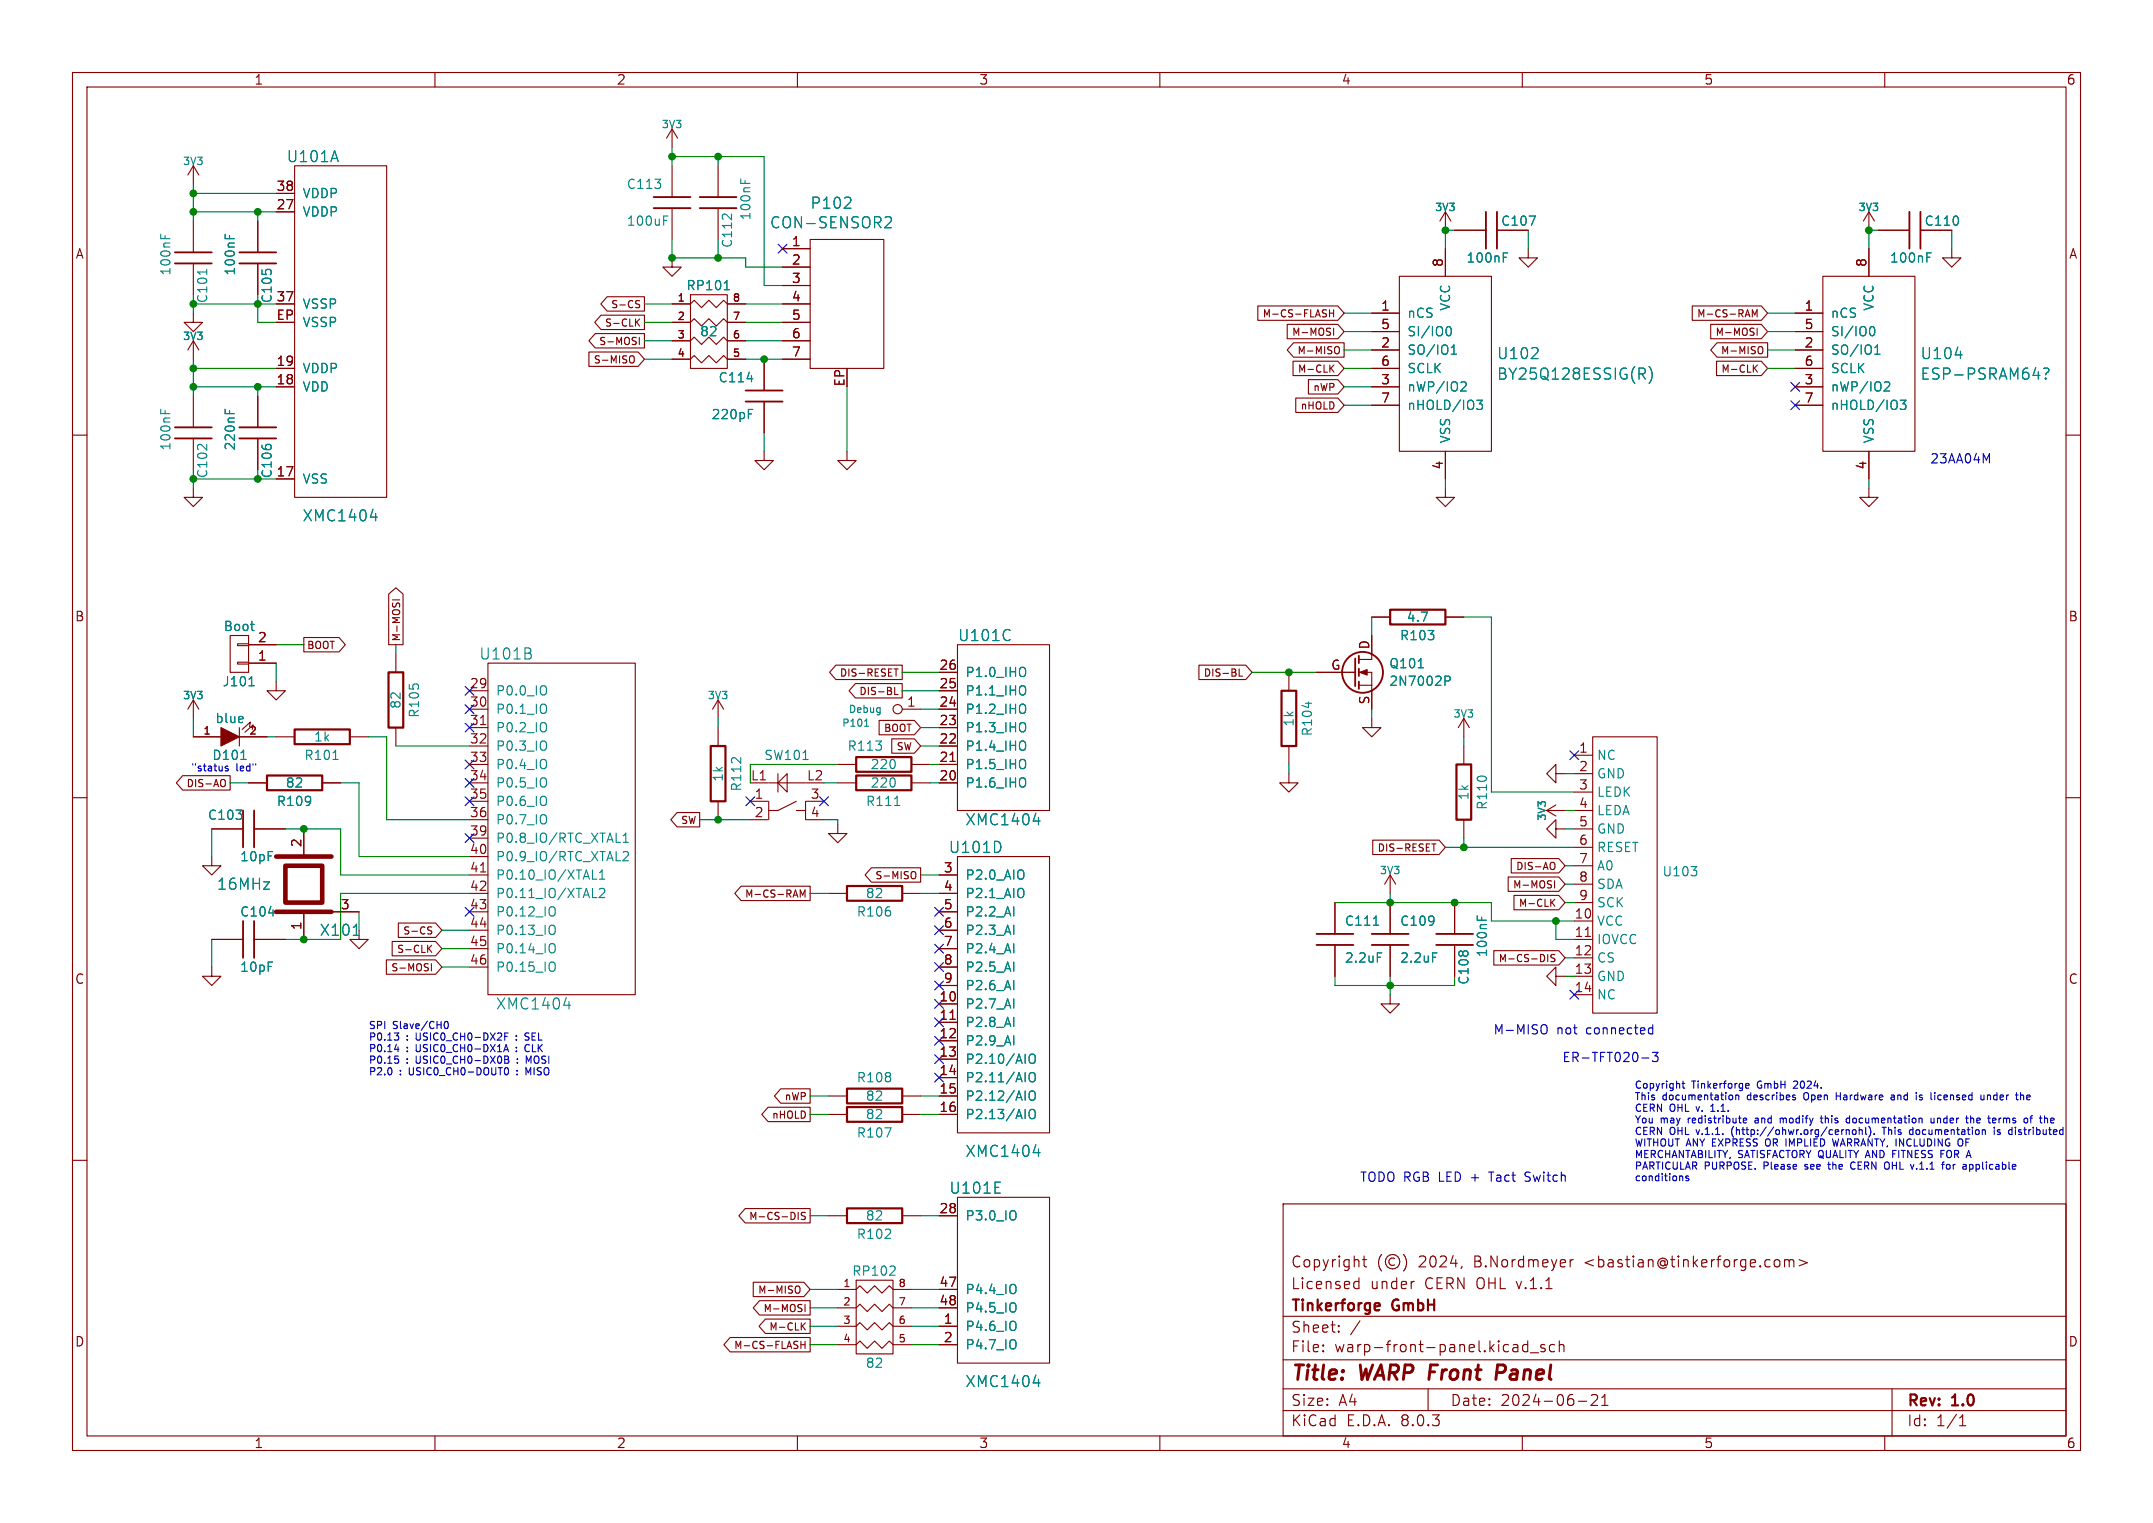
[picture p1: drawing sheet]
<svg xmlns="http://www.w3.org/2000/svg" width="297mm" height="210mm" viewBox="0 0 297 210" stroke-linecap="round" stroke-linejoin="round" font-family="sans-serif">
<g fill="none" stroke="#840000" stroke-width=".15">
<path d="M10 10h277v190h-277zM12 12h273v186h-273zM60 10v2M92.7 17.8v2.5M92.7 17.8l.8 1.3M92.7 17.8l-.8 1.3M110 10v2M160 10v2M210 10v2M260 10v2M26.7 22.9v2.5M26.7 30.5v4.3"/>
<path d="M26.7 36.3v4.3M26.7 22.9l.7 1.2M26.7 22.9l-.8 1.2M35.6 30.5v4.3M35.6 36.3v4.3M38.1 29.2h2.5M38.1 26.7h2.5M40.6 22.9h12.7v45.7h-12.7zM92.7 35.6v1.2h-1.3l1.3 1.3 1.3-1.3h-1.3M92.7 22.9v4.3M92.7 28.7v4.3M99.1 22.9v4.3"/>
<path d="M99.1 28.7v4.3M107.9 34.3h3.9M107.9 36.8h3.9M107.9 39.4h3.9M111.8 33h10.1v17.8h-10.1zM193 38.1h12.7v24.1h-12.7zM199.4 29.2v2.6M199.4 34.3v3.8M199.4 29.2l.8 1.3M199.4 29.2l-.8 1.3M200.7 31.8h4.3M206.5 31.8h4.3"/>
<path d="M210.8 34.3v1.3h1.3l-1.3 1.2-1.3-1.2h1.3M251.5 38.1h12.7v24.1h-12.7zM257.8 29.2l.8 1.3M257.8 29.2v2.6M257.8 34.3v3.8M257.8 29.2l-.8 1.3M259.1 31.8h4.3M264.9 31.8h4.3M269.2 34.3v1.3h1.3l-1.3 1.2-1.2-1.2h1.2M10 60h2M26.7 43.2v1.3h1.2l-1.2 1.2-1.3-1.2h1.3M26.7 47v2.5"/>
<path d="M26.7 54.6v4.3M26.7 47l.7 1.3M26.7 47l-.8 1.3M35.6 54.6v4.3M38.1 53.3h2.5M38.1 50.8h2.5M38.1 41.9h2.5M81.2 48.5h6.8l.9 1-.9 1h-6.8zM82.1 46h6.8v2h-6.8l-.9-1zM82.9 43.5h6v1.9h-6l-.9-.9zM83.8 40.9h5.1v2h-5.1l-.9-1zM87.1 49.1a.33 .33 0 0 1 .4 .3v.3a.33 .33 0 0 1-.4 .4"/>
<path d="M87.8 44.4l.4 .6M87.9 41.9l.2 .1 .1 .2-.1 .2h-.3M87.9 41.4l.3 .1M88.2 46.5v1M88.2 44l-.5 .5M92.7 49.5h2.5l.6-.5 1 1 1-1 1 1 1-1 .5 .5h2.6M92.7 47h2.5l.6-.5 1 1 1-1 1 1 1-1 .5 .5h2.6M92.7 44.5h2.5l.6-.6 1 1.1 1-1.1 1 1.1 1-1.1 .5 .6h2.6M92.7 41.9h2.5l.6-.5 1 1 1-1 1 1 1-1 .5 .5h2.6M95.2 40.6h5.1v10.2h-5.1zM105.4 49.5v4.3M105.4 55.4v4.3"/>
<path d="M107.9 41.9h3.9M107.9 44.5h3.9M107.9 47h3.9M107.9 49.5h3.9M173.5 42.2h11.1l.8 1-.8 1h-11.1zM177.6 44.7h7l.8 1-.8 1h-7zM178.4 49.8h6.2l.8 1-.8 1h-6.2zM178.4 47.3h7v2h-7l-.8-1zM178.7 54.9h5.9l.8 1-.8 1h-5.9zM180.5 52.3h4.1l.8 1-.8 1h-4.1zM182.8 43.2l.2 .2-.2 .3M182.8 42.7l.2 .1"/>
<path d="M183.4 43.2h.6M183.4 42.7v1M183.6 50.8l.4 .5M184 42.7v1M184 45.3v.9M184 50.3l-.5 .6M184.3 47.8a.33 .33 0 0 1 .5 .3v.4a.33 .33 0 0 1-.5 .3M189.2 53.3h3.8M189.2 50.8h3.8M189.2 43.2h3.8M189.2 48.3h3.8M189.2 45.7h3.8"/>
<path d="M189.2 55.9h3.8M233.4 42.2h9.6l.8 1-.8 1h-9.6zM236 44.7h7l.8 1-.8 1h-7zM236.8 49.8h6.2l.8 1-.8 1h-6.2zM236.9 47.3h6.9v2h-6.9l-.9-1zM241.7 43.7v-1l.4 .7 .3-.7v1M242 50.8l.4 .5M242.4 45.3v.9M242.4 50.3l-.5 .6M242.8 47.8a.33 .33 0 0 1 .4 .3v.4a.33 .33 0 0 1-.4 .3M247.6 53.3h3.9M247.6 50.8h3.9"/>
<path d="M247.6 43.2h3.9M247.6 48.3h3.9M247.6 45.7h3.9M247.6 55.9h3.9M285 60h2M26.7 67.3v1.3h1.2l-1.2 1.3-1.3-1.3h1.3M26.7 60.5v4.3M35.6 60.5v4.3M38.1 66h2.5M105.4 62.2v1.3h-1.3l1.3 1.3 1.3-1.3h-1.3M116.8 62.2v1.3h-1.2l1.2 1.3 1.3-1.3h-1.3M199.4 67.3v1.3h1.3l-1.3 1.3-1.3-1.3h1.3"/>
<path d="M199.4 62.2v3.8M257.8 67.3v1.3h1.3l-1.3 1.3-1.3-1.3h1.3M257.8 62.2v3.8M26.7 96.5l.7 1.3M26.7 96.5v2.6M26.7 96.5l-.8 1.3M31.7 87.6h2.6v5.1h-2.6zM32.8 88.8h1.5v.2h-1.5zM32.8 91.3h1.5v.3h-1.5zM34.3 91.4h3.8M34.3 88.9h3.8M38.1 94v1.3h-1.3l1.3 1.2 1.3-1.2h-1.3"/>
<path d="M41.9 87.9h4.9l.8 1-.8 1h-4.9zM53.6 81.9l1-.9 1 .9v7h-2zM54.1 82.7h1M54.6 90.2v2.5M64.8 97.8h2.5M64.8 95.3h2.5M66.3 99.9h.7M67.3 91.4h20.3v45.8h-20.3zM99.1 96.5v2.6M99.1 96.5l.7 1.3M99.1 96.5l-.8 1.3M115.3 91.7h9.2v2h-9.2l-.9-1z"/>
<path d="M118 94.3h6.5v1.9h-6.5l-.9-.9zM121.3 99.3h4.8l.9 1-.9 1h-4.8zM123.3 92.2h.6M123.4 94.8v1h.5M123.6 92.2v1M124.5 97.8h2.5M129.5 97.8h2.6M129.5 95.3h2.6M129.5 92.7h2.6M132.1 88.9h12.7v22.9h-12.7zM165.4 91.7h6.5l.8 1-.8 1h-6.5zM170.9 92.2v1h.5"/>
<path d="M177.8 92.7v2.6M181.6 92.7h5.3M187.5 92.7h1.7v5.1M187.5 94.5h1.7M189.2 99.1v1.2h1.3l-1.3 1.3-1.2-1.3h1.2M189.2 87.6v3.3h-1.7M189.2 85.1h2.6M199.4 85.1h2.5M201.9 99.1v2.5M201.9 99.1l.8 1.2M201.9 99.1l-.7 1.2M10 110h2"/>
<path d="M25.2 107h6.5v1.9h-6.5l-.9-.9zM26.7 101.6h3.8M29.2 118.1v1.3h1.3l-1.3 1.3-1.3-1.3h1.3M29.2 114.3h4.3M30.7 107.5a.33 .33 0 0 1 .4 .3v.3a.33 .33 0 0 1-.4 .4M33 100.3v2.6M33 101.6h3.8M34.3 108h2.5M34.4 100.2l.1-.6-1.1 1M34.8 100.6l.1-.7-1.1 1.1M35.1 114.3h4.3M38.1 101.6h2.5"/>
<path d="M41.9 114.3v3.8M44.4 108h2.6M48.3 101.6h2.5M54.6 100.3v2.6M64.8 108h2.5M64.8 105.4h2.5M64.8 102.9h2.5M64.8 100.3h2.5M64.8 110.5h2.5M64.8 113h2.5M64.8 115.6h2.5M64.8 118.1h2.5"/>
<path d="M93.4 112h3.1v2h-3.1l-.9-1zM99.1 100.3v2.6M99.1 110.5v2.5M103.5 108h2.4M103.5 110.5h2.4M103.5 113h2.4M106 108h5.1M106 110.5v2.5M107.3 108l1.3-1.3v2.5zM107.3 106.7v2.5M109.9 110.5l-2.6 1.3h-1.3M109.9 111.8h1.2"/>
<path d="M111.1 110.5v2.5M111.2 110.5h2.5M111.2 113h2.5M115.6 113.7v1.2h-1.3l1.3 1.3 1.2-1.3h-1.2M115.6 108h2.5M115.6 105.4h2.5M120.2 119.7h6.8v1.9h-6.8l-.9-.9zM123 101.9h3.1l.9 1-.9 1h-3.1zM125.7 108h2.6M125.7 105.4h2.6M129.5 108h2.6M129.5 105.4h2.6"/>
<path d="M129.5 102.9h2.6M129.5 100.3h2.6M131.1 105h.7M132.1 118.1h12.7v38.1h-12.7zM177.8 106.7v1.3h1.3l-1.3 1.2-1.3-1.2h1.3M177.8 102.9v2.5M189.4 115.8h9.1l.9 1-.9 1h-9.1zM197.5 116.4h.6M197.8 116.4v1M201.9 102.9v2.5M201.9 113v2.6M208.5 118.4h6.5l.9 1-.9 1h-6.5z"/>
<path d="M213.4 111.8h2.5M213.4 111.8l1.2 .7M214.1 118.9a.33 .33 0 0 1 .4 .3v.4a.33 .33 0 0 1-.4 .3M214.6 114.3v-1.3l-1.2 1.3 1.2 1.3v-1.3h1.3M214.6 106.7v-1.3l-1.2 1.3 1.2 1.3v-1.3h1.3M214.6 111l-1.2 .8M217.2 114.3h2.5M217.2 111.8h2.5M217.2 104.1h2.5M217.2 106.7h2.5M217.2 109.2h2.5M217.2 116.8h2.5"/>
<path d="M217.2 119.4h2.5M219.7 101.6h8.9v38.1h-8.9zM285 110h2M29.2 133.4v1.2h1.3l-1.3 1.3-1.3-1.3h1.3M29.2 129.5h4.3M35.1 129.5h4.3M41.9 125.7v3.8M45.7 125.7h3.8M49.5 128.3v1.2h1.3l-1.3 1.3-1.2-1.3h1.2M53.3 132.4h6.8l.9 1-.9 .9h-6.8zM54.1 129.8h6l.9 1-.9 1h-6zM54.9 127.3h5.2l.9 1-.9 1h-5.2z"/>
<path d="M59.1 130.8l.5 .5M59.2 128.3l.3 .1 .1 .2-.2 .2h-.3M59.2 127.8h.4M59.5 132.9v1M59.6 130.3l-.6 .6M64.8 120.7h2.5M64.8 123.2h2.5M64.8 125.7h2.5M64.8 128.3h2.5M64.8 130.8h2.5M64.8 133.4h2.5M66.3 120.2h.7"/>
<path d="M102.2 122.2h9.6v2h-9.6l-.8-1zM110.4 123.7v-1l.3 .7 .4-.7v1M114.3 123.2h2.5M124.5 123.2h2.5M125.9 120.2a.33 .33 0 0 1 .4 .3v.3a.33 .33 0 0 1-.4 .4M129.5 138.4h2.6M129.5 120.7h2.6M129.5 123.2h2.6M129.5 125.7h2.6M129.5 128.3h2.6M129.5 130.8h2.6M129.5 133.4h2.6"/>
<path d="M129.5 135.9h2.6M184.1 124.5v4.3M184.1 130.3v4.3M191.8 137.2v1.2h1.2l-1.2 1.3-1.3-1.3h1.3M191.8 120.7l.7 1.2M191.8 120.7v2.5M191.8 124.5v4.3M191.8 130.3v4.3M191.8 120.7l-.8 1.2M200.7 124.5v4.3M200.7 130.3v4.3M206.1 131.1h8.9l.9 1-.9 1h-8.9z"/>
<path d="M208 120.9h7l.9 1-.9 1h-7zM208.9 123.5h6.1l.9 1-.9 1h-6.1zM213.5 131.6v1M214.1 124.4l.4 .6M214.4 121.5v.9M214.5 131.7l-.4-.1-.2 .2 .1 .2 .4 .2v.3l-.1 .1h-.4M214.5 124l-.6 .6M214.6 134.6v-1.2l-1.2 1.2 1.2 1.3v-1.3h1.3M217.2 129.5h2.5M217.2 127h2.5M217.2 132.1h2.5M217.2 134.6h2.5"/>
<path d="M217.2 137.2h2.5M217.2 121.9h2.5M217.2 124.5h2.5M218.7 129.1h.7M10 160h2M106 152.7h5.8v2h-5.8l-.9-1zM107.7 150.1h4.1v2h-4.1l-.9-1zM114.3 153.7h2.5M114.3 151.1h2.5M124.5 153.7h2.5M124.5 151.1h2.5M129.5 153.7h2.6"/>
<path d="M129.5 151.1h2.6M129.5 141h2.6M129.5 143.5h2.6M129.5 146.1h2.6M129.5 148.6h2.6M131.1 140.6h.7M285 160h2M102.8 166.6h9v2h-9l-.9-1zM103.9 176.8h7l.9 1-.9 1h-7zM104.8 179.3h7v2h-7l-.9-1zM109.9 177.3a.33 .33 0 0 1 .5 .4v.3a.33 .33 0 0 1-.5 .3M110.1 167.2v1"/>
<path d="M111.1 179.9v1M111.1 167.2h-.4l-.1 .1v.2l.4 .2 .1 .3-.2 .2-.4-.1M114.3 167.6h2.5M115.6 177.8h2.5l.5-.5 1 1 1-1 1.1 1 1-1 .5 .5h2.5M118.1 176.5h5.1v10.2h-5.1zM124.5 167.6h2.5M129.5 177.8h2.6M129.5 167.6h2.6M132.1 165.1h12.7v22.9h-12.7zM177 166h108v32h-108zM186.9 177.6l.1 .1 .5-.1M186.9 176.8l.1-.1 .5 .1"/>
<path d="M187.5 176.2v1.5M188 173.7h.5M188.2 173.2v1.3v.1l.3 .1M190.6 173a1.72 1.72 0 0 0 0 2.3M192.4 173.6a.52 .52 0 0 0-.8 .4 .52 .52 0 0 0 .8 .4M193.6 173a1.72 1.72 0 0 1 0 2.3M195 176.7h.1M201.7 174.6l-.2 .3M216.6 173.7v1M217 173.7l-.3 .1-.1 .2M245 173.7a.41 .41 0 0 1 .5 .3v.4a.41 .41 0 0 1-.5 .3M246.2 173.8a.37 .37 0 0 1 .6 .1"/>
<path d="M246.2 173.7v1M246.8 173.9l.2-.2 .4 .1 .1 .9M246.8 173.9v.8M248.2 173.7l1.1 .4-1.1 .5M60 198v2M100.7 184.4h11.1v2h-11.1l-.8-1zM105.6 181.9h6.2v2h-6.2l-.9-1zM109.9 185.5l.2 .2-.2 .2M109.9 185h.2M110 198v2M110.5 185.4h.6M110.5 185v.9"/>
<path d="M110.7 182.8l.4 .6M111.1 185v.9M111.1 182.4l-.6 .6M115.6 185.4h2.5l.5-.5 1 1 1-1 1.1 1 1-1 .5 .5h2.5M115.6 182.9h2.5l.5-.5 1 1 1-1 1.1 1 1-1 .5 .5h2.5M115.6 180.3h2.5l.5-.5 1 1 1-1 1.1 1 1-1 .5 .5h2.5M129.5 180.3h2.6M129.5 182.9h2.6M129.5 185.4h2.6M160 198v2M177 194.5h108M177 191.5h108"/>
<path d="M177 187.5h108M177 181.5h108M182.5 186.3h.1l-.1 .1M182.5 186.3v.1M182.5 185.5v.1M182.5 185.5h.1l-.1 .1M184.7 183.6v.1M184.7 183.6h-.1l.1 .1M184.7 182.8v.1M184.7 182.8h-.1l.1 .1M187.6 182.1l-1.3 2M197 191.5v3"/>
<path d="M210 198v2M210.7 184.9v1.5M210.7 185.5l-.4-.1-.3 .3v.4l.2 .2 .1 .1 .4-.1M211.1 186.5h1.1M213.1 185.5l-.4-.1-.2 .2 .1 .2 .5 .2 .1 .1-.1 .2-.1 .1-.5-.1M214.5 185.5l-.5-.1-.3 .3v.4l.2 .2 .1 .1 .5-.1M215.1 185.5a.37 .37 0 0 1 .6 .1v.8M215.1 184.9v1.5M217.7 193.2h1.2M219.5 192.4l.2-.1 .5 .1a.41 .41 0 0 1 .1 .5l-.8 .9h.9M221 193.8h.8M221 192.7l.4-.4v1.5"/>
<path d="M260 198v2M261 191.5v6.5M270.3 196.6h.9M270.3 195.5l.4-.4v1.5"/>
<circle cx="123.8" cy="97.8" r=".63"/>
<circle cx="192.1" cy="174" r="1"/>
</g>
<path d="M207.4 188.2h-.8l-.3 2M207.4 189.2l-.2 .1h-.7" fill="none" stroke="#840000" stroke-width=".4"/>
<g fill="none" stroke="#840000" stroke-width=".3">
<path d="M53.6 92.7h2v7.6h-2zM176.8 95.3h2v7.6h-2zM191.8 84.1h7.6v2h-7.6zM36.8 106.9h7.6v2.1h-7.6zM40.6 100.6h7.7v2h-7.7zM98 102.9h2.1v7.6h-2.1zM118.1 104.4h7.6v2h-7.6zM118.1 106.9h7.6v2.1h-7.6zM200.9 105.4h2v7.6h-2zM116.8 122.2h7.7v2h-7.7zM116.8 152.7h7.7v2h-7.7zM116.8 150.1h7.7v2h-7.7z"/>
<path d="M116.8 166.6h7.7v2.1h-7.7zM190.1 179.7l.2 .1v.2l-.7 .2M190.3 180.6l-.2 .1"/>
</g>
<g fill="none" stroke="#008484" stroke-width=".15">
<path d="M22.2 32.3v.6M22.8 32.5v.4M28.5 37.1v.8M31.1 32.3v.6M31.7 32.5v.4M91.6 30.4h.4M91.6 29.8h.6M99.9 39.9h.7M102.2 24.7v.6M102.8 24.9v.4M116.4 28.7h1M117.3 27.3l.1 .2-.1 .3"/>
<path d="M122.3 29.9l.5 .1a.41 .41 0 0 1 .1 .5l-.9 .9h1M207.4 35.5h.4M207.4 34.9h.6M211 29.8h.8l-.5 1.3M265.8 35.5h.4M265.8 34.9h.6M22.2 56.4v.6M22.8 56.6v.4M31.1 56.4v.6M31.7 56.6v.4M103.1 52.2h.7M103.2 57.1h.5"/>
<path d="M103.2 56.5h.6M199.6 45.2l.3-.2a.79 .79 0 0 1 0 1.3l-.3-.1M200.2 48.8h.7M200.2 47.9l.4-.3v1.2M201.7 52.6l.4 .1 .2 .3-.1 .2-.7 .7h.8M203.7 55.2h.8l-.4 .5 .3 .1v.5l-.1 .2-.5-.1M211.2 49.4h1M212.1 48.1l.1 .1-.1 .4M226.5 51.6l.5 .7M226.8 50.8a.41 .41 0 0 1 0 .7M227.5 50.5a1.75 1.75 0 0 1 0 2.4M258 45.2l.3-.2a.79 .79 0 0 1 0 1.3l-.3-.1"/>
<path d="M258.6 48.8h.7M258.6 47.9l.4-.3v1.2M260.1 52.6l.5 .1 .1 .3-.1 .2-.7 .7h.8M262.1 55.2h.8l-.4 .5 .4 .1v.5l-.2 .2-.5-.1M269.7 48.9h1M281.9 50.8h.5a.38 .38 0 0 1 .2 .4 .38 .38 0 0 1-.3 .3l-.1 .2M282.2 52.1l.1 .1-.1 .1M282.2 52.1l-.1 .1 .1 .1M282.2 52.1v.2M51.1 71.3h.9M51.8 70.8v1M33.5 98.9v.2l-.6 .1"/>
<path d="M34.4 94.6h.7M34.6 86.1h.4M73.2 90.1a.41 .41 0 0 1 0 .7M73.2 89.5v.1v.3M75.3 94.7v.9M75.3 97.3v.9M75.3 99.8v.9M119.5 99.2v.9M141.3 92.1a.9 .9 0 0 1 0 1.1M141.3 94.6a.9 .9 0 0 1 0 1.2M141.3 97.2a.9 .9 0 0 1 0 1.1M141.3 99.7a.9 .9 0 0 1 0 1.1"/>
<path d="M180.5 96.8v.8M195.6 92.1h.8M199.3 93.2h.5l.3 .3-.2 .3-.6 .1M33.2 104.7h.8M45.9 104.7h.8M75.3 102.4v.9M75.3 104.9v.9M75.3 107.4v.9M75.3 110v.9M75.3 112.5v.9M86 116.1h.7M86 115.2l.3-.3v1.2"/>
<path d="M86 117.5l.1-.1h.3l.2 .1 .1 .3-.1 .2-.7 .7h.8M110.8 104.7h.7M119.3 100.1h.5M123.4 111.1h.7M138 116.4l.1 .3-.1 .5M141.3 107.3a.9 .9 0 0 1 0 1.2M141.3 102.2a.9 .9 0 0 1 0 1.2M141.3 104.8a.9 .9 0 0 1 0 1.1M142.5 113.2h1M143.3 112.7v1M233.3 119.5h.8l-.5 .5M37.1 125.9h.7"/>
<path d="M48.7 129h.9M76.3 125l.1 .1a.81 .81 0 0 1-.1 1.2M76.3 127.6h.1a.81 .81 0 0 1-.1 1.2M76.3 130.1l.1 .1a.81 .81 0 0 1-.1 1.2M76.3 132.7h.1a.81 .81 0 0 1-.1 1.2M77.8 138.6h.9M78.5 138.1v1M81.7 121.2h.6M81.7 123.8h.6M82.7 121.2h.7M82.7 120.3l.4-.3v1.2M82.7 122.6l.2-.1h.3l.2 .1v.3v.1l-.8 .8h.8"/>
<path d="M189.5 127.6h.7M190 131.4h.6M197.6 131.4h.6M203.8 126.3v.6M204.4 126.5v.4M234 120.1v.5M122.1 155.5h.8l-.5 1.3M142 145.5a.43 .43 0 0 1 .5-.1 .43 .43 0 0 1 .3 .4v.4a.42 .42 0 0 1-.4 .4 .42 .42 0 0 1-.4-.4zM142 148.1a.43 .43 0 0 1 .5-.2 .43 .43 0 0 1 .3 .4v.4a.42 .42 0 0 1-.4 .5 .42 .42 0 0 1-.4-.5zM142 150.6a.43 .43 0 0 1 .5-.2 .43 .43 0 0 1 .3 .5v.4a.42 .42 0 0 1-.4 .4 .42 .42 0 0 1-.4-.4zM142 153.2a.43 .43 0 0 1 .5-.2 .43 .43 0 0 1 .3 .4v.4a.42 .42 0 0 1-.4 .5 .42 .42 0 0 1-.4-.5zM142.5 158.9h1"/>
<path d="M143.3 158.4v1M123.4 174.6l.1 .2-.1 .3-.7 .7h.8M137.3 164.5h.7M137.3 163h.7M140.1 167.1v.9M140.1 177.3v.9M140.1 179.8v.9M140.1 182.4v.9M140.1 184.9v.9M142.5 190.7h1M143.3 190.2v1"/>
</g>
<g fill="none" stroke="#840000" stroke-width=".25">
<path d="M24.1 36.3h5.1M24.1 34.8h5.1M33 36.3h5.1M33 34.8h5.1M90.2 28.7h5M90.2 27.2h5M96.5 28.7h5.1M96.5 27.2h5.1M205 29.2v5.1M206.5 29.2v5.1M263.4 29.2v5.1M264.9 29.2v5.1"/>
<path d="M24.1 58.9h5.1M33 58.9h5.1M102.9 55.4h5M102.9 53.8h5M24.1 60.5h5.1M33 60.5h5.1M186.9 90.8v3.8M187.5 90.4v1M187.5 92.2v1M187.5 94v1M33.5 111.8v5M35.1 111.8v5"/>
<path d="M33.5 127v5.1M35.1 127v5.1M181.6 130.3h5.1M181.6 128.8h5.1M189.2 130.3h5.1M189.2 128.8h5.1M198.1 130.3h5.1M198.1 128.8h5.1"/>
<circle cx="188" cy="92.7" r="2.82"/>
</g>
<g fill="#840000" stroke="#840000" stroke-width=".15">
<path d="M30.5 100.3l2.5 1.3-2.5 1.3z"/>
<path d="M187.6 92.7l1-.4v.8z"/>
</g>
<path d="M38.1 118.1h7.6M39.4 119.4h5v5.1h-5zM38.1 125.7h7.6" fill="none" stroke="#840000" stroke-width=".63"/>
<g fill="none" stroke="#0000c2" stroke-width=".15">
<path d="M274 63.5l.4-.9v1.2M31.2 105.6l-.1 .2v.1l.4 .1v.2l-.1 .1h-.3M31.4 105.6l.1 .1M35.3 105.3v.2M54.4 144.7h.7M54.5 145.6h.5M54.8 142.8l.2 .2v.2l-.2 .2M54.8 146l.2 .2v.2l-.2 .2M54.9 144.4v.6M55 142.4l-.3 .4M61.4 140.9l.1-.1a.53 .53 0 0 1 .4 .5 .53 .53 0 0 1-.4 .5l-.1-.1-.1-.2zM69.5 145l.3-1 .3 1"/>
<path d="M69.6 144.7h.5M69.6 142.9h.4M69.6 145.6l.5 .1v.2l-.1 .2M69.6 146.1h.4M69.7 147.3l.1-.1a.53 .53 0 0 1 .4 .5 .53 .53 0 0 1-.4 .5h-.1M70 146.1l.2 .2-.1 .2-.5 .1M70.1 142.4h-.5v1M71.2 143.3v.1M71.2 142.8v.1M71.2 144.4v.1M71.2 144.9v.1M71.3 148.1v.1"/>
<path d="M71.3 147.6v.1M71.4 146.5v.1M71.4 146v.1M72.4 143.4h.4M72.7 144a.53 .53 0 0 0-.3 .5 .53 .53 0 0 0 .3 .5M72.8 142.4h-.2l-.2 .2 .1 .3 .3 .1M72.9 147.9l-.3-.7v1M72.9 146.3l-.3-.7v1M212.9 141.3a.43 .43 0 0 1 .5 .4v.4a.43 .43 0 0 1-.5 .5M226.5 145.9h1M227.5 142.5h.5M227.5 141.8h.5"/>
<path d="M227.9 145.1h.8l-.4 .5 .4 .1v.6l-.2 .1h-.4l-.2-.1M228 141.3v1.3M232 149.4h.4M232.2 149.1v.8l.2 .2M236 153.2h.6M236.2 152.4l-.2 .1M238.7 151h.2l.1 .2v.4l-.3 .1M239 155.6l-.1 .4 .1 .5M239.4 151.1l.2-.1h.2l.1 .7M239.4 151v.7M240.5 154.5l.5-.1-.1-.2h-.3l-.1 .1v.5h.4M240.8 149.5l.2-.1h.1l.2 .1v.1l-.5 .1"/>
<path d="M240.8 149.9l.2 .2 .2-.1M242.2 154.2h-.1M242.2 154.5l-.1 .1 .1 .2M243.6 157.2a.77 .77 0 0 0 .1 .8M245.6 154.2v.6M246 154.2h-.3l-.1 .1M247.5 149.1l-.1 .1M247.6 151.3l.1 .2-.1 .2M247.6 151h.1M247.9 149.5l-.5 .6h.6M249 150.7a.7 .7 0 0 0 0 .9M251.1 154.2h.4"/>
<path d="M251.2 153.9v.8l.3 .1M252.8 157l.2 1 .2-.7 .2 .7M253.3 150.7v1M253.3 151.1h.6M254.7 155.9l.1-.1h.3v.6M254.8 154.8h.3M254.8 154.2h.3M255.1 153.9v.9M255.6 155.8h.3l.1 .2v.2l-.1 .2h-.3l-.1-.2zM256.5 155.9l.1-.1h.2l.1 .6M256.5 155.4v1M257.4 155.4v.9l.1 .1"/>
<path d="M257.8 155.4a1.16 1.16 0 0 1 0 1.4M258.5 156.3v.1M259.9 155.4v1M260.9 151h.4v.7M261.1 159.1h.3M261.3 151.2l-.3 .1-.1 .1 .1 .3 .3-.1M263.5 155.8h.4M263.5 156.4h.4M263.9 155.4v1M265.2 151h-.3l-.1 .2 .4 .3M265.2 151.5l-.1 .2-.3-.1M266.4 154.2v.6h.3l.1-.1"/>
<path d="M266.8 154.2v.6M267.3 154.2v.6M267.5 151l-.2 .2v.3l.2 .2M267.6 154.2l-.3 .1M267.7 159.1h.4M270.7 157.2v.7M271.2 157.5h.3M271.2 157v1M271.8 154.3l.2-.1h.2l.1 .6M273.7 151.6l-.2 .1-.2-.1M273.7 151v.7M273.8 155.8l.1 .6"/>
<path d="M274.2 151.1l.1-.1h.2l.1 .7M274.2 151v.7M275.1 155.4v.1M275.1 155.8v.6M275.8 154.2v.6M275.9 155.8h-.2l-.2 .2 .5 .2M276 154.2l-.2 .2M276 156.3l-.2 .1h-.3M278 155.4v.1M278 155.8v.6M278.9 151l.3 .1v.6M279.7 151l-.1 .1v.4l.1 .2"/>
<path d="M280 154.2h.4M280.1 151.2l-.5 .1M280.4 153.9h-.2M283 154.2h.3l.1 .2-.5 .1M283.3 154.8h-.3M210.4 162.8l.1 .1M210.6 161.6l-.2 .3v.2l.2 .1M232 162.2l.1 .1v.5M232.9 162.2h-.2l-.1 .1v.1l.3 .1v.3h-.3M249 161.2h.1M249.1 160.6l-.1 .1 .1 .2M252.1 160.6h.4"/>
<path d="M252.3 160.2v.9l.2 .1M255.3 160.8l.2 .4h.2l.2-.1M255.5 160.3l-.2 .4M255.9 160.3h.1M260.6 160.4v.7M268.6 160.6h.2l.2 .1v.3l-.2 .2h-.2l-.1-.2zM271.8 160.6h.2l.2 .1-.1 .4-.3 .1"/>
</g>
<g fill="none" stroke="#008400" stroke-width=".15">
<path d="M26.7 25.4v5.1M26.7 29.2h11.4M26.7 26.7h11.4M35.6 29.2v1.3M92.7 20.3v2.6M92.7 33v2.6h10.2v1.2h5M92.7 21.6h12.7v17.8h2.5M99.1 21.6v1.3M99.1 33v2.6M200.7 31.8h-1.3v2.5M210.8 31.8v2.5M259.1 31.8h-1.3v2.5"/>
<path d="M269.2 31.8v2.5M26.7 53.3h11.4M26.7 40.6v2.6M26.7 49.5v5.1M26.7 41.9h11.4M26.7 50.8h11.4M35.6 40.6v3.9h2.5M35.6 53.3v1.3M88.9 41.9h3.8M88.9 44.5h3.8M88.9 49.5h3.8M88.9 47h3.8"/>
<path d="M102.9 41.9h5M102.9 44.5h5M102.9 49.5h5M102.9 47h5M105.4 59.7v2.5M116.8 53.3v8.9M185.4 53.3h3.8M185.4 50.8h3.8M185.4 55.9h3.8M185.4 48.3h3.8M185.4 45.7h3.8M185.4 43.2h3.8"/>
<path d="M243.8 50.8h3.8M243.8 48.3h3.8M243.8 45.7h3.8M243.8 43.2h3.8M26.7 66h11.4M26.7 64.8v2.5M35.6 64.8v1.2M199.4 66v1.3M257.8 66v1.3M26.7 99.1v2.5M38.1 88.9h3.8M38.1 91.4v2.6"/>
<path d="M54.6 88.9v1.3M99.1 99.1v1.2M124.5 92.7h5M124.5 95.3h5M127 97.8h2.5M172.7 92.7h8.9M189.2 85.1v2.5M189.2 97.8v1.3M201.9 85.1h3.8v24.1h11.5M29.2 114.3v3.8M31.7 108h2.6M36.8 101.6h1.3"/>
<path d="M39.4 114.3h7.6v6.4h17.8M47 108h2.5v10.1h15.3M50.8 101.6h2.5v11.4h11.5M54.6 102.9h10.2M96.5 113h7M113.7 108h1.9M113.7 113h1.9v.7M115.6 105.4h-12.1v2.6M127 102.9h2.5M127 100.3h2.5M128.3 108h1.2M128.3 105.4h1.2"/>
<path d="M177.8 105.4v1.3M199.4 116.8h17.8M201.9 101.6v1.3M201.9 115.6v1.2M215.9 114.3h1.3M215.9 119.4h1.3M215.9 106.7h1.3M215.9 111.8h1.3M29.2 129.5v3.9M49.5 125.7v2.6M61 133.4h3.8M61 130.8h3.8"/>
<path d="M61 128.3h3.8M64.8 123.2h-17.8v6.3h-7.6M111.8 123.2h2.5M127 123.2h2.5M127 120.7h2.5M184.1 124.5h21.6v2.5h11.5M184.1 134.6v1.3h16.6v-1.3M191.8 123.2v1.3M191.8 134.6v2.6M214.6 127v2.5h2.6M215.9 124.5h1.3M215.9 134.6h1.3"/>
<path d="M215.9 132.1h1.3M215.9 121.9h1.3M111.8 153.7h2.5M111.8 151.1h2.5M127 153.7h2.5M127 151.1h2.5M111.8 167.6h2.5M111.8 177.8h3.8M125.7 177.8h3.8M127 167.6h2.5M111.8 180.3h3.8M111.8 182.9h3.8"/>
<path d="M111.8 185.4h3.8M125.7 180.3h3.8M125.7 182.9h3.8M125.7 185.4h3.8"/>
</g>
<g fill="none" stroke="#000084" stroke-width=".15">
<path d="M107.3 33.7l1.3 1.2M108.6 33.7l-1.3 1.2M247 55.3l1.3 1.2M247 52.7l1.3 1.2M248.3 55.3l-1.3 1.2M248.3 52.7l-1.3 1.2M64.2 99.7l1.2 1.2M64.2 97.2l1.2 1.2M64.2 94.6l1.2 1.3M65.4 99.7l-1.2 1.2M65.4 97.2l-1.2 1.2M65.4 94.6l-1.2 1.3"/>
<path d="M64.2 104.8l1.2 1.2M64.2 109.9l1.2 1.2M64.2 107.3l1.2 1.3M64.2 115l1.2 1.2M65.4 104.8l-1.2 1.2M65.4 109.9l-1.2 1.2M65.4 107.3l-1.2 1.3M65.4 115l-1.2 1.2M102.9 109.9l1.2 1.2M104.1 109.9l-1.2 1.2M113.1 109.9l1.2 1.2M114.3 109.9l-1.2 1.2"/>
<path d="M216.6 103.5l1.2 1.2M217.8 103.5l-1.2 1.2M64.2 125.1l1.2 1.2M65.4 125.1l-1.2 1.2M128.9 137.8l1.2 1.2M128.9 132.7l1.2 1.3M128.9 127.7l1.2 1.2M128.9 130.2l1.2 1.2M128.9 125.1l1.2 1.2M128.9 135.3l1.2 1.2M130.1 137.8l-1.2 1.2M130.1 132.7l-1.2 1.3"/>
<path d="M130.1 127.7l-1.2 1.2M130.1 130.2l-1.2 1.2M130.1 125.1l-1.2 1.2M130.1 135.3l-1.2 1.2M216.6 136.6l1.2 1.2M217.8 136.6l-1.2 1.2M128.9 148l1.2 1.2M128.9 140.4l1.2 1.2M128.9 142.9l1.2 1.2M128.9 145.4l1.2 1.3M130.1 148l-1.2 1.2M130.1 140.4l-1.2 1.2"/>
<path d="M130.1 142.9l-1.2 1.2M130.1 145.4l-1.2 1.3"/>
</g>
<g fill="#008400" stroke="#008400" stroke-width=".15">
<circle cx="199.4" cy="31.8" r=".46"/>
<circle cx="257.8" cy="31.8" r=".46"/>
<circle cx="177.8" cy="92.7" r=".46"/>
<circle cx="214.6" cy="127" r=".46"/>
<circle cx="200.7" cy="124.5" r=".46"/>
<circle cx="191.8" cy="135.9" r=".46"/>
<circle cx="191.8" cy="124.5" r=".46"/>
<circle cx="201.9" cy="116.8" r=".46"/>
<circle cx="35.6" cy="29.2" r=".46"/>
<circle cx="92.7" cy="35.6" r=".46"/>
<circle cx="105.4" cy="49.5" r=".46"/>
<circle cx="99.1" cy="21.6" r=".46"/>
<circle cx="92.7" cy="21.6" r=".46"/>
<circle cx="99.1" cy="35.6" r=".46"/>
<circle cx="99.1" cy="113" r=".46"/>
<circle cx="35.6" cy="66" r=".46"/>
<circle cx="41.9" cy="129.5" r=".46"/>
<circle cx="41.9" cy="114.3" r=".46"/>
<circle cx="35.6" cy="53.3" r=".46"/>
<circle cx="35.6" cy="41.9" r=".46"/>
<circle cx="26.7" cy="66" r=".46"/>
<circle cx="26.7" cy="26.7" r=".46"/>
<circle cx="26.7" cy="29.2" r=".46"/>
<circle cx="26.7" cy="41.9" r=".46"/>
<circle cx="26.7" cy="50.8" r=".46"/>
<circle cx="26.7" cy="53.3" r=".46"/>
</g>
<g font-size="2.8" fill="#840000">
<text x="178" y="190.9">Title:</text>
<text x="187.7" y="190.9">WARP Front</text>
<text x="208" y="190.9">Panel</text>
</g>
<g font-size="2.1" fill="#008484">
<text x="39.5" y="22.6">U101A</text>
<text x="111.7" y="29">P102</text>
<text x="106.1" y="31.7">CON-SENSOR2</text>
<text x="206.4" y="49.7">U102</text>
<text x="206.4" y="52.6">BY25Q128ESSIG(R)</text>
<text x="264.9" y="52.6">ESP-PSRAM64?</text>
<text x="264.9" y="49.7">U104</text>
<text x="41.7" y="72.1">XMC1404</text>
<text x="132.1" y="88.6">U101C</text>
<text x="66" y="91.2">U101B</text>
<text x="130.8" y="117.8">U101D</text>
<text x="133.1" y="114">XMC1404</text>
<text x="29.8" y="122.9">16MHz</text>
<text x="44" y="129.3">X101</text>
<text x="68.3" y="139.4">XMC1404</text>
<text x="133.1" y="159.7">XMC1404</text>
<text x="130.9" y="164.8">U101E</text>
<text x="133.1" y="191.5">XMC1404</text>
</g>
<g font-size="2.1" fill="#840000">
<text x="178" y="178">Licensed</text>
<text x="178" y="175">Copyright</text>
<text x="189" y="178">under</text>
<text x="195.7" y="175">2024,</text>
<text x="196.6" y="178">CERN OHL v.1.1</text>
<text x="203.5" y="175">B.Nordmeyer</text>
<text x="218.8" y="175">&lt;bastian@tinkerforge.com&gt;</text>
<text x="178" y="184">Sheet:</text>
<text x="178" y="181.2">Tinkerforge</text>
<text x="192.2" y="181.2">GmbH</text>
<text x="178" y="186.7">File:</text>
<text x="184.1" y="186.7">warp-front-panel.kicad_sch</text>
<text x="178" y="196.9">KiCad</text>
<text x="178" y="194.1">Size:</text>
<text x="184.7" y="194.1">A4</text>
<text x="185.7" y="196.9">E.D.A.</text>
<text x="193.3" y="196.9">8.0.3</text>
<text x="200" y="194.1">Date:</text>
<text x="207" y="194.1">2024-06-21</text>
<text x="263" y="194.3">Rev:</text>
<text x="263" y="196.9">Id:</text>
<text x="267.1" y="196.9">1/1</text>
<text x="269.4" y="194.3">1.0</text>
</g>
<g font-size="1.8" fill="#840000">
<text x="35" y="11.9">1</text>
<text x="85" y="11.9">2</text>
<text x="135" y="11.9">3</text>
<text x="185" y="11.9">4</text>
<text x="235" y="11.9">5</text>
<text x="285" y="11.9">6</text>
<text x="38.1" y="29">27</text>
<text x="38.1" y="26.4">38</text>
<text x="10.3" y="35.9">A</text>
<text x="109.1" y="34">1</text>
<text x="285.3" y="35.9">A</text>
<text x="38.1" y="41.7">37</text>
<text x="109.1" y="36.6">2</text>
<text x="109.1" y="39.1">3</text>
<text x="109.1" y="41.7">4</text>
<text x="199.1" y="36.9" transform="rotate(-90 199.1 36.9)">8</text>
<text x="257.6" y="36.9" transform="rotate(-90 257.6 36.9)">8</text>
<text x="38.1" y="44.2">EP</text>
<text x="109.1" y="44.2">5</text>
<text x="109.1" y="46.7">6</text>
<text x="190.4" y="42.9">1</text>
<text x="190.4" y="45.5">5</text>
<text x="248.8" y="42.9">1</text>
<text x="248.8" y="45.5">5</text>
<text x="38.1" y="53.1">18</text>
<text x="38.1" y="50.5">19</text>
<text x="109.1" y="49.3">7</text>
<text x="116.6" y="53.4" transform="rotate(-90 116.6 53.4)">EP</text>
<text x="190.4" y="48">2</text>
<text x="190.4" y="53.1">3</text>
<text x="190.4" y="50.5">6</text>
<text x="248.8" y="48">2</text>
<text x="248.8" y="53.1">3</text>
<text x="248.8" y="50.5">6</text>
<text x="190.4" y="55.6">7</text>
<text x="248.8" y="55.6">7</text>
<text x="38.1" y="65.8">17</text>
<text x="199.1" y="64.8" transform="rotate(-90 199.1 64.8)">4</text>
<text x="257.6" y="64.8" transform="rotate(-90 257.6 64.8)">4</text>
<text x="10.3" y="85.9">B</text>
<text x="35.5" y="88.6">2</text>
<text x="189" y="89.6" transform="rotate(-90 189 89.6)">D</text>
<text x="285.3" y="85.9">B</text>
<text x="35.5" y="91.2">1</text>
<text x="64.7" y="95">29</text>
<text x="129.5" y="95">25</text>
<text x="129.5" y="92.5">26</text>
<text x="183.5" y="92.5">G</text>
<text x="64.7" y="97.5">30</text>
<text x="64.7" y="100.1">31</text>
<text x="125" y="97.5">1</text>
<text x="129.5" y="100.1">23</text>
<text x="129.5" y="97.5">24</text>
<text x="189" y="97.2" transform="rotate(-90 189 97.2)">S</text>
<text x="64.7" y="102.6">32</text>
<text x="64.7" y="105.2">33</text>
<text x="64.7" y="107.7">34</text>
<text x="103.5" y="107.7">L1</text>
<text x="111.2" y="107.7">L2</text>
<text x="129.5" y="107.7">20</text>
<text x="129.5" y="105.2">21</text>
<text x="129.5" y="102.6">22</text>
<text x="217.7" y="103.9">1</text>
<text x="217.7" y="106.4">2</text>
<text x="64.7" y="110.2">35</text>
<text x="64.7" y="112.8">36</text>
<text x="104" y="110.2">1</text>
<text x="104" y="112.8">2</text>
<text x="111.7" y="110.2">3</text>
<text x="111.7" y="112.8">4</text>
<text x="217.7" y="109">3</text>
<text x="217.7" y="111.5">4</text>
<text x="41.7" y="116.9" transform="rotate(-90 41.7 116.9)">2</text>
<text x="64.7" y="115.3">39</text>
<text x="64.7" y="117.9">40</text>
<text x="217.7" y="114">5</text>
<text x="217.7" y="116.6">6</text>
<text x="217.7" y="119.1">7</text>
<text x="46.9" y="125.5">3</text>
<text x="64.7" y="120.4">41</text>
<text x="64.7" y="122.9">42</text>
<text x="64.7" y="125.5">43</text>
<text x="130.1" y="120.4">3</text>
<text x="130.1" y="122.9">4</text>
<text x="130.1" y="125.5">5</text>
<text x="217.7" y="121.7">8</text>
<text x="217.7" y="124.2">9</text>
<text x="41.7" y="128.3" transform="rotate(-90 41.7 128.3)">1</text>
<text x="64.7" y="128">44</text>
<text x="64.7" y="130.6">45</text>
<text x="130.1" y="128">6</text>
<text x="130.1" y="130.6">7</text>
<text x="217.1" y="126.7">10</text>
<text x="217.1" y="129.3">11</text>
<text x="217.1" y="131.8">12</text>
<text x="10.3" y="135.9">C</text>
<text x="64.7" y="133.1">46</text>
<text x="130.1" y="133.1">8</text>
<text x="130.1" y="135.6">9</text>
<text x="217.1" y="134.4">13</text>
<text x="217.1" y="136.9">14</text>
<text x="285.3" y="135.9">C</text>
<text x="129.5" y="138.2">10</text>
<text x="129.5" y="140.7">11</text>
<text x="129.5" y="143.3">12</text>
<text x="129.5" y="145.8">13</text>
<text x="129.5" y="148.3">14</text>
<text x="129.5" y="150.9">15</text>
<text x="129.5" y="153.4">16</text>
<text x="129.5" y="167.4">28</text>
<text x="129.5" y="177.5">47</text>
<text x="10.3" y="185.9">D</text>
<text x="129.5" y="180.1">48</text>
<text x="130.1" y="182.6">1</text>
<text x="130.1" y="185.2">2</text>
<text x="285.3" y="185.9">D</text>
<text x="35" y="199.9">1</text>
<text x="85" y="199.9">2</text>
<text x="135" y="199.9">3</text>
<text x="185" y="199.9">4</text>
<text x="235" y="199.9">5</text>
<text x="285" y="199.9">6</text>
</g>
<g font-size="1.8" fill="#008484">
<text x="41.7" y="27.5">VDDP</text>
<text x="86.4" y="26.3">C113</text>
<text x="41.7" y="30.1">VDDP</text>
<text x="86.4" y="31.3">100uF</text>
<text x="101.2" y="34.3" transform="rotate(-90 101.2 34.3)">C112</text>
<text x="103.7" y="30.5" transform="rotate(-90 103.7 30.5)">100nF</text>
<text x="207" y="31.3">C107</text>
<text x="265.4" y="31.3">C110</text>
<text x="23.7" y="38.1" transform="rotate(-90 23.7 38.1)">100nF</text>
<text x="28.8" y="41.9" transform="rotate(-90 28.8 41.9)">C101</text>
<text x="32.6" y="38.1" transform="rotate(-90 32.6 38.1)">100nF</text>
<text x="37.7" y="41.9" transform="rotate(-90 37.7 41.9)">C105</text>
<text x="94.6" y="40.2">RP101</text>
<text x="202.2" y="36.4">100nF</text>
<text x="260.6" y="36.4">100nF</text>
<text x="41.7" y="42.8">VSSP</text>
<text x="41.7" y="45.3">VSSP</text>
<text x="96.5" y="46.6">82</text>
<text x="194.1" y="44">nCS</text>
<text x="194.1" y="46.6">SI/IO0</text>
<text x="200.3" y="42.9" transform="rotate(-90 200.3 42.9)">VCC</text>
<text x="252.5" y="44">nCS</text>
<text x="252.5" y="46.6">SI/IO0</text>
<text x="258.7" y="42.9" transform="rotate(-90 258.7 42.9)">VCC</text>
<text x="41.7" y="51.7">VDDP</text>
<text x="99" y="52.9">C114</text>
<text x="194.1" y="49.1">SO/IO1</text>
<text x="194.1" y="51.7">SCLK</text>
<text x="252.5" y="49.1">SO/IO1</text>
<text x="252.5" y="51.7">SCLK</text>
<text x="41.7" y="54.2">VDD</text>
<text x="98.1" y="58">220pF</text>
<text x="194.1" y="54.2">nWP/IO2</text>
<text x="194.1" y="56.7">nHOLD/IO3</text>
<text x="252.5" y="54.2">nWP/IO2</text>
<text x="252.5" y="56.7">nHOLD/IO3</text>
<text x="23.7" y="62.2" transform="rotate(-90 23.7 62.2)">100nF</text>
<text x="32.6" y="62.2" transform="rotate(-90 32.6 62.2)">220nF</text>
<text x="200.3" y="61.2" transform="rotate(-90 200.3 61.2)">VSS</text>
<text x="258.7" y="61.2" transform="rotate(-90 258.7 61.2)">VSS</text>
<text x="28.8" y="66" transform="rotate(-90 28.8 66)">C102</text>
<text x="37.7" y="66" transform="rotate(-90 37.7 66)">C106</text>
<text x="41.7" y="66.9">VSS</text>
<text x="30.8" y="87.2">Boot</text>
<text x="193" y="88.5">R103</text>
<text x="194" y="86">4.7</text>
<text x="30.6" y="94.8">J101</text>
<text x="133.1" y="93.6">P1.0_IHO</text>
<text x="191.6" y="92.4">Q101</text>
<text x="191.6" y="94.8">2N7002P</text>
<text x="29.6" y="99.9">blue</text>
<text x="55.5" y="97.8" transform="rotate(-90 55.5 97.8)">82</text>
<text x="58" y="99.1" transform="rotate(-90 58 99.1)">R105</text>
<text x="68.3" y="96.1">P0.0_IO</text>
<text x="68.3" y="98.7">P0.1_IO</text>
<text x="68.3" y="101.2">P0.2_IO</text>
<text x="133.1" y="101.2">P1.3_IHO</text>
<text x="133.1" y="98.7">P1.2_IHO</text>
<text x="133.1" y="96.1">P1.1_IHO</text>
<text x="178.7" y="100.3" transform="rotate(-90 178.7 100.3)">1k</text>
<text x="181.2" y="101.6" transform="rotate(-90 181.2 101.6)">R104</text>
<text x="29.2" y="105">D101</text>
<text x="41.9" y="105">R101</text>
<text x="43.2" y="102.5">1k</text>
<text x="68.3" y="103.7">P0.3_IO</text>
<text x="68.3" y="106.3">P0.4_IO</text>
<text x="99.9" y="107.9" transform="rotate(-90 99.9 107.9)">1k</text>
<text x="105.3" y="105">SW101</text>
<text x="116.8" y="103.7">R113</text>
<text x="120" y="106.3">220</text>
<text x="133.1" y="106.3">P1.5_IHO</text>
<text x="133.1" y="103.7">P1.4_IHO</text>
<text x="220.2" y="105">NC</text>
<text x="220.2" y="107.5">GND</text>
<text x="28.6" y="113.3">C103</text>
<text x="38.1" y="111.4">R109</text>
<text x="39.3" y="108.8">82</text>
<text x="68.3" y="108.8">P0.5_IO</text>
<text x="68.3" y="111.4">P0.6_IO</text>
<text x="68.3" y="113.9">P0.7_IO</text>
<text x="102.5" y="109.2" transform="rotate(-90 102.5 109.2)">R112</text>
<text x="119.4" y="111.4">R111</text>
<text x="120" y="108.8">220</text>
<text x="133.1" y="108.8">P1.6_IHO</text>
<text x="202.8" y="110.4" transform="rotate(-90 202.8 110.4)">1k</text>
<text x="205.3" y="111.8" transform="rotate(-90 205.3 111.8)">R110</text>
<text x="220.2" y="110.1">LEDK</text>
<text x="220.2" y="112.6">LEDA</text>
<text x="33" y="119">10pF</text>
<text x="68.3" y="116.4">P0.8_IO/RTC_XTAL1</text>
<text x="68.3" y="119">P0.9_IO/RTC_XTAL2</text>
<text x="220.2" y="115.2">GND</text>
<text x="220.2" y="117.7">RESET</text>
<text x="68.3" y="121.5">P0.10_IO/XTAL1</text>
<text x="68.3" y="124.1">P0.11_IO/XTAL2</text>
<text x="119.3" y="124.1">82</text>
<text x="133.1" y="121.5">P2.0_AIO</text>
<text x="133.1" y="124.1">P2.1_AIO</text>
<text x="220.2" y="120.2">A0</text>
<text x="220.2" y="122.8">SDA</text>
<text x="220.2" y="125.3">SCK</text>
<text x="229.2" y="121">U103</text>
<text x="33" y="126.6">C104</text>
<text x="68.3" y="126.6">P0.12_IO</text>
<text x="68.3" y="129.1">P0.13_IO</text>
<text x="68.3" y="131.7">P0.14_IO</text>
<text x="118.1" y="126.6">R106</text>
<text x="133.1" y="126.6">P2.2_AI</text>
<text x="133.1" y="129.1">P2.3_AI</text>
<text x="133.1" y="131.7">P2.4_AI</text>
<text x="185.4" y="127.9">C111</text>
<text x="193" y="127.9">C109</text>
<text x="220.2" y="127.9">VCC</text>
<text x="220.2" y="130.4">IOVCC</text>
<text x="33" y="134.2">10pF</text>
<text x="68.3" y="134.2">P0.15_IO</text>
<text x="133.1" y="134.2">P2.5_AI</text>
<text x="133.1" y="136.8">P2.6_AI</text>
<text x="185.4" y="132.9">2.2uF</text>
<text x="193" y="132.9">2.2uF</text>
<text x="202.8" y="135.9" transform="rotate(-90 202.8 135.9)">C108</text>
<text x="205.3" y="132.1" transform="rotate(-90 205.3 132.1)">100nF</text>
<text x="220.2" y="132.9">CS</text>
<text x="220.2" y="135.5">GND</text>
<text x="133.1" y="139.3">P2.7_AI</text>
<text x="133.1" y="141.8">P2.8_AI</text>
<text x="220.2" y="138">NC</text>
<text x="118.1" y="149.5">R108</text>
<text x="133.1" y="144.4">P2.9_AI</text>
<text x="133.1" y="146.9">P2.10/AIO</text>
<text x="133.1" y="149.5">P2.11/AIO</text>
<text x="119.3" y="154.5">82</text>
<text x="119.3" y="152">82</text>
<text x="133.1" y="152">P2.12/AIO</text>
<text x="133.1" y="154.5">P2.13/AIO</text>
<text x="118.1" y="157.1">R107</text>
<text x="118.1" y="171">R102</text>
<text x="119.3" y="168.5">82</text>
<text x="133.1" y="168.5">P3.0_IO</text>
<text x="117.5" y="176.1">RP102</text>
<text x="133.1" y="178.7">P4.4_IO</text>
<text x="133.1" y="183.7">P4.6_IO</text>
<text x="133.1" y="181.2">P4.5_IO</text>
<text x="119.3" y="188.8">82</text>
<text x="133.1" y="186.3">P4.7_IO</text>
</g>
<g font-size="1.8" fill="#0000c2">
<text x="266.2" y="64.1">23AA04M</text>
<text x="205.9" y="142.9">M-MISO</text>
<text x="214.7" y="142.9">not</text>
<text x="218.9" y="142.9">connected</text>
<text x="215.4" y="146.7">ER-TFT020-3</text>
<text x="187.5" y="163.2">TODO RGB LED +</text>
<text x="205.9" y="163.2">Tact</text>
<text x="211" y="163.2">Switch</text>
</g>
<g font-size="1.4" fill="#008484">
<text x="91.2" y="17.9">3V3</text>
<text x="25.1" y="23">3V3</text>
<text x="197.9" y="29.3">3V3</text>
<text x="256.3" y="29.3">3V3</text>
<text x="25.1" y="47.1">3V3</text>
<text x="25.1" y="96.6">3V3</text>
<text x="97.5" y="96.6">3V3</text>
<text x="116.1" y="100.4">P101</text>
<text x="117" y="98.5">Debug</text>
<text x="200.4" y="99.2">3V3</text>
<text x="213.5" y="113.3" transform="rotate(-90 213.5 113.3)">3V3</text>
<text x="190.2" y="120.8">3V3</text>
</g>
<g font-size="1.4" fill="#840000">
<text x="93.4" y="41.7">1</text>
<text x="101" y="41.7">8</text>
<text x="82.5" y="47.8">S-MOSI</text>
<text x="83.3" y="45.2">S-CLK</text>
<text x="84.2" y="42.7">S-CS</text>
<text x="93.4" y="44.2">2</text>
<text x="93.4" y="46.7">3</text>
<text x="101" y="46.7">6</text>
<text x="101" y="44.2">7</text>
<text x="174" y="44">M-CS-FLASH</text>
<text x="178.1" y="46.5">M-MOSI</text>
<text x="234" y="44">M-CS-RAM</text>
<text x="236.5" y="46.5">M-MOSI</text>
<text x="81.8" y="50.3">S-MISO</text>
<text x="93.4" y="49.3">4</text>
<text x="101" y="49.3">5</text>
<text x="178.8" y="49.1">M-MISO</text>
<text x="178.9" y="51.6">M-CLK</text>
<text x="237.3" y="49.1">M-MISO</text>
<text x="237.3" y="51.6">M-CLK</text>
<text x="179.3" y="56.7">nHOLD</text>
<text x="181" y="54.1">nWP</text>
<text x="42.3" y="89.7">BOOT</text>
<text x="55.4" y="88.5" transform="rotate(-90 55.4 88.5)">M-MOSI</text>
<text x="115.7" y="93.5">DIS-RESET</text>
<text x="165.9" y="93.5">DIS-BL</text>
<text x="28" y="101.3">1</text>
<text x="34.3" y="101.3">2</text>
<text x="118.4" y="96">DIS-BL</text>
<text x="121.8" y="101.1">BOOT</text>
<text x="123.6" y="103.7">SW</text>
<text x="25.6" y="108.7">DIS-AO</text>
<text x="93.8" y="113.8">SW</text>
<text x="189.9" y="117.6">DIS-RESET</text>
<text x="102.6" y="124">M-CS-RAM</text>
<text x="120.6" y="121.4">S-MISO</text>
<text x="208.6" y="122.7">M-MOSI</text>
<text x="209" y="120.2">DIS-AO</text>
<text x="209.4" y="125.3">M-CLK</text>
<text x="54.6" y="131.6">S-CLK</text>
<text x="55.5" y="129.1">S-CS</text>
<text x="53.8" y="134.1">S-MOSI</text>
<text x="206.6" y="132.9">M-CS-DIS</text>
<text x="106.4" y="154.5">nHOLD</text>
<text x="108.1" y="151.9">nWP</text>
<text x="103.2" y="168.4">M-CS-DIS</text>
<text x="104.4" y="178.6">M-MISO</text>
<text x="116.2" y="177.5">1</text>
<text x="123.8" y="177.5">8</text>
<text x="105.2" y="181.1">M-MOSI</text>
<text x="106" y="183.7">M-CLK</text>
<text x="116.2" y="180.1">2</text>
<text x="116.2" y="182.6">3</text>
<text x="116.2" y="185.2">4</text>
<text x="123.8" y="185.2">5</text>
<text x="123.8" y="182.6">6</text>
<text x="123.8" y="180.1">7</text>
<text x="101.1" y="186.2">M-CS-FLASH</text>
</g>
<g font-size="1.4" fill="#0000c2">
<text x="26.2" y="106.4">&quot;status</text>
<text x="32.5" y="106.4">led&quot;</text>
<text x="50.8" y="142">SPI</text>
<text x="50.8" y="143.6">P0.13</text>
<text x="54.2" y="142">Slave/CH0</text>
<text x="56.1" y="143.6">:</text>
<text x="57.6" y="143.6">USIC0_CH0-DX2F</text>
<text x="73.2" y="143.6">SEL</text>
<text x="50.8" y="145.2">P0.14</text>
<text x="50.8" y="146.7">P0.15</text>
<text x="50.8" y="148.3">P2.0</text>
<text x="55.2" y="148.3">:</text>
<text x="56.1" y="145.2">:</text>
<text x="56.1" y="146.7">:</text>
<text x="56.6" y="148.3">USIC0_CH0-DOUT0</text>
<text x="57.6" y="145.2">USIC0_CH0-DX1A</text>
<text x="57.6" y="146.7">USIC0_CH0-DX0B</text>
<text x="73.2" y="145.2">CLK</text>
<text x="73.3" y="148.3">MISO</text>
<text x="73.3" y="146.7">MOSI</text>
<text x="225.4" y="150.2">Copyright</text>
<text x="225.4" y="151.8">This</text>
<text x="225.4" y="153.4">CERN</text>
<text x="225.4" y="155">You</text>
<text x="229.1" y="155">may</text>
<text x="229.4" y="151.8">documentation</text>
<text x="230.4" y="153.4">OHL</text>
<text x="233.1" y="155">redistribute</text>
<text x="233.4" y="150.2">Tinkerforge</text>
<text x="234.2" y="153.4">v.</text>
<text x="236.5" y="153.4">1.1.</text>
<text x="241.3" y="151.8">describes</text>
<text x="242.6" y="155">and</text>
<text x="242.6" y="150.2">GmbH</text>
<text x="246.3" y="155">modify</text>
<text x="247.9" y="150.2">2024.</text>
<text x="249.3" y="151.8">Open</text>
<text x="252.2" y="155">this</text>
<text x="254" y="151.8">Hardware</text>
<text x="255.9" y="155">documentation</text>
<text x="261.9" y="151.8">and</text>
<text x="265.6" y="151.8">is</text>
<text x="267.9" y="151.8">licensed</text>
<text x="267.9" y="155">under</text>
<text x="273" y="155">the</text>
<text x="275" y="151.8">under</text>
<text x="276.3" y="155">terms</text>
<text x="280.2" y="151.8">the</text>
<text x="281.5" y="155">of</text>
<text x="225.4" y="156.6">CERN</text>
<text x="225.4" y="158.2">WITHOUT ANY EXPRESS</text>
<text x="225.4" y="159.8">MERCHANTABILITY,</text>
<text x="225.4" y="161.4">PARTICULAR</text>
<text x="230.4" y="156.6">OHL</text>
<text x="234.2" y="156.6">v.1.1.</text>
<text x="235.2" y="161.4">PURPOSE.</text>
<text x="239.3" y="156.6">(http://ohwr.org/cernohl).</text>
<text x="239.8" y="159.8">SATISFACTORY QUALITY AND</text>
<text x="243.5" y="161.4">Please</text>
<text x="244" y="158.2">OR</text>
<text x="247.1" y="158.2">IMPLIED</text>
<text x="249.5" y="161.4">see</text>
<text x="253" y="161.4">the</text>
<text x="253.8" y="158.2">WARRANTY, INCLUDING</text>
<text x="256.3" y="161.4">CERN</text>
<text x="260.5" y="156.6">This</text>
<text x="261.2" y="161.4">OHL</text>
<text x="261.8" y="159.8">FITNESS</text>
<text x="264.4" y="156.6">documentation</text>
<text x="265.1" y="161.4">v.1.1</text>
<text x="268.7" y="159.8">FOR</text>
<text x="269.7" y="161.4">for</text>
<text x="272.8" y="161.4">applicable</text>
<text x="276.3" y="156.6">is</text>
<text x="278.6" y="156.6">distributed</text>
<text x="225.4" y="162.9">conditions</text>
</g>
</svg>
